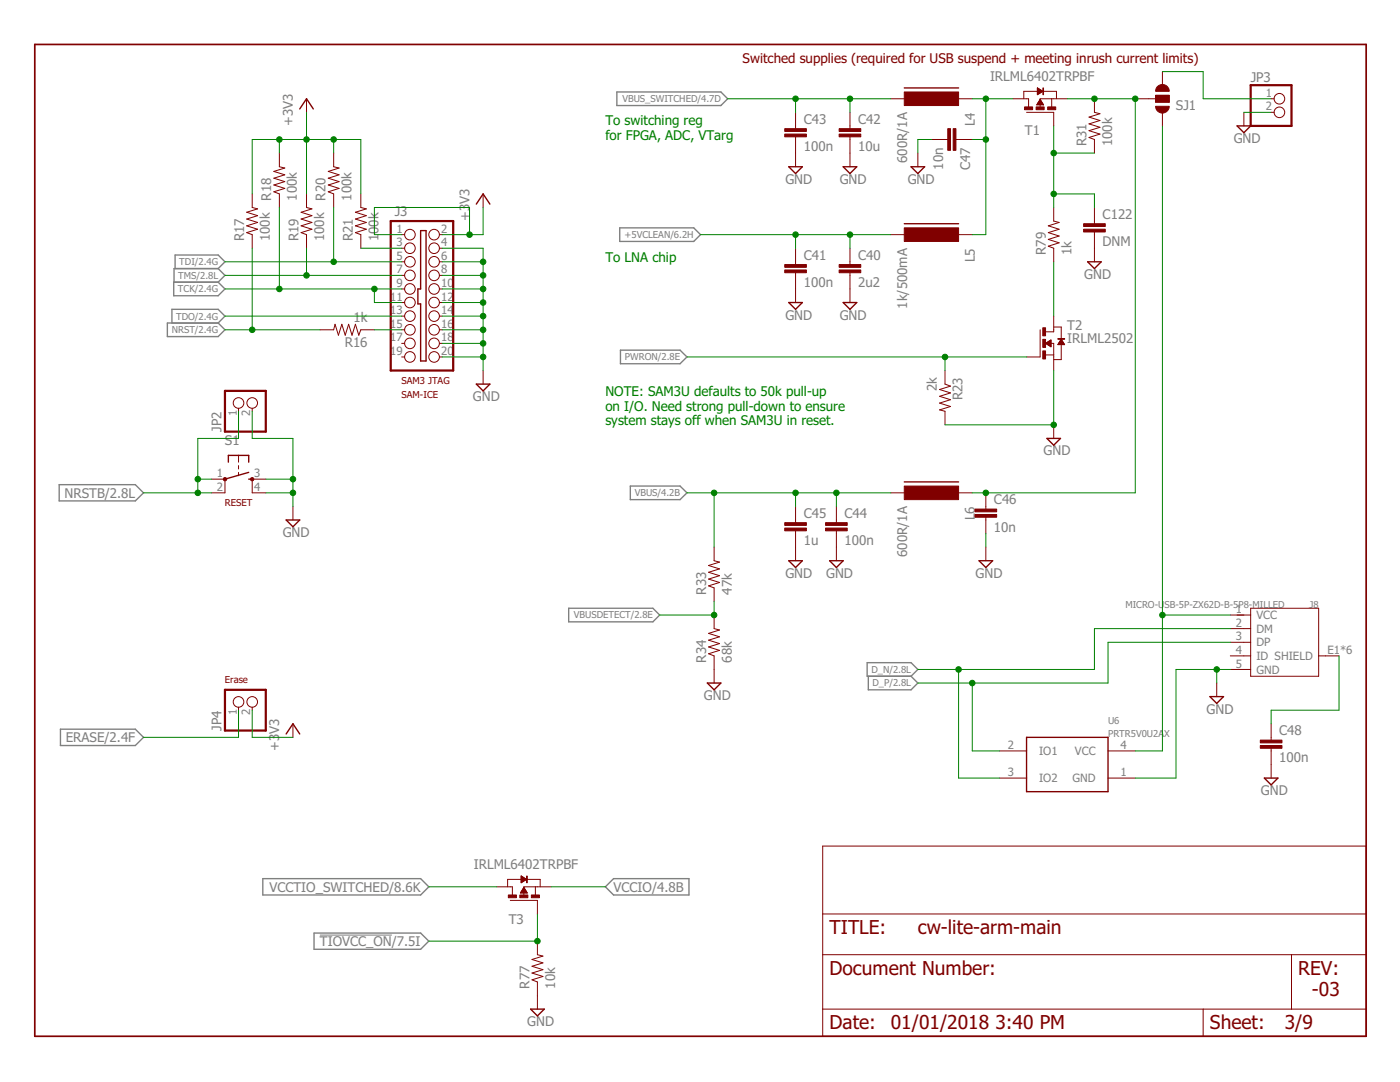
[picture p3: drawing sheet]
<svg xmlns="http://www.w3.org/2000/svg" width="279mm" height="216mm" viewBox="0 0 279 216" stroke-linecap="round" stroke-linejoin="round" font-family="sans-serif">
<g fill="none" stroke="#808080" stroke-width=".28">
<path d="M123.1 18.4h20.8l1.3 1.3-1.3 1.4h-20.8zM34.7 56.3h8.8l1.4 1.4-1.4 1.3h-8.8zM34.9 53.6v-2.7h8.6l1.4 1.3-1.4 1.4M43.5 53.6h-8.8v2.7M43.5 53.6l1.4 1.3-1.4 1.4M123.7 45.5h14.8l1.3 1.3-1.3 1.4h-14.8zM33.4 64.5h10.1l1.4 1.3-1.4 1.4h-10.1zM34.3 64.5v-2.8h9.2l1.4 1.4-1.4 1.4M123.8 69.9h11.9l1.4 1.3-1.4 1.4h-11.9zM11.8 96.7h15.2l1.6 1.6-1.6 1.6h-15.2zM125.8 97h9.9l1.4 1.3-1.4 1.4h-9.9zM113.5 121.4h16.8l1.4 1.3-1.4 1.4h-16.8z"/>
<path d="M173.1 132.2h8.7l1.4 1.4-1.4 1.3h-8.7zM173.3 134.9v2.7h8.5l1.4-1.3-1.4-1.4M12.1 145.5h14.9l1.6 1.6-1.6 1.7h-14.9zM52.5 175.3h31.4l1.7 1.7-1.7 1.6h-31.4zM120.8 177l1.6-1.7h15.1v3.3h-15.1zM62.7 186.2h21.2l1.7 1.6-1.7 1.6h-21.2z"/>
</g>
<path d="M63.8 186.6h14.4" fill="none" stroke="#808080" stroke-width=".2"/>
<path d="M6.9 8.9h265.7v197.9h-265.7z" fill="none" stroke="#800000" stroke-width=".34"/>
<g fill="none" stroke="#800000" stroke-width=".2">
<path d="M61.2 19.7v2.7M177.8 19.7h2.7M191.3 19.7h2.7M202.2 19.7h3.1v1.6M207 17.5v1.4l1.1-.7M207 17.5l1.1 .7M207 18.9h.1M207 18.8h.2M207 18.7h.3M207 18.6h.5M207 18.5h.6M207 18.5h.7"/>
<path d="M207 18.4h.8M207 18.3h1M207 18.2h1.1M207 18.2h1M207 18.1h.9M207 18h.8M207 17.9h.7M207 17.9h.6M207 17.8h.4M207 17.7h.3M207 17.6h.2M207 17.5h.1"/>
<path d="M207.2 18.2h-2.9v1.5M207.5 19.9h.1M207.6 19.8l.7 1.1h-1.4zM207.6 19.9h.1M208.1 18.2h2.7v1.5M209.9 19.7v1.6M213 19.7h-5.4v1.8M218.4 19.7v2.7l1.1 .3-2.2 .7 2.2 .6-2.2 .7 2.2 .7-2.2 .7 2.2 .7-2.2 .6 1.1 .4v2.7M226.6 19.7h4M230.6 19h2.7v1.4h-2.7zM232 14.3v2.7M253.7 19.7h.6"/>
<path d="M50.3 38.7v2.7l1.1 .3-2.2 .7 2.2 .6-2.2 .7 2.2 .7-2.2 .7 2.2 .6-2.2 .7 1.1 .4v2.7M55.8 30.5v2.8l1 .2-2.1 .7 2.1 .7-2.1 .7 2.1 .6-2.1 .7 2.1 .7-2.1 .7 1.1 .4v2.7M61.2 38.7v2.7l1.1 .3-2.2 .7 2.2 .6-2.2 .7 2.2 .7-2.2 .7 2.2 .6-2.2 .7 1.1 .4v2.7M66.6 30.5v2.8l1.1 .2-2.2 .7 2.2 .7-2.2 .7 2.2 .6-2.2 .7 2.2 .7-2.2 .7 1.1 .4v2.7M72 38.7v2.7l1.1 .3-2.2 .7 2.2 .6-2.2 .7 2.2 .7-2.2 .7 2.2 .6-2.2 .7 1.1 .4v2.7M96.4 38.7v2.7M158.8 22.4v3.3M158.8 27.3v6M169.6 22.4v3.3M169.6 27.3v6M183.2 30.5v2.8M185.9 27.8h3.2"/>
<path d="M190.8 27.8h3.2M204.9 22.4h5.4v2.7M206.9 20.8h1.3M207 20.8h1.2M207.1 20.7h1M207.1 20.6h1M207.1 20.6h.9M207.2 20.5h.8M207.2 20.4h.7M207.3 20.3h.6M207.3 20.2h.5M207.4 20.2h.4"/>
<path d="M207.4 20.1h.3M207.5 20h.2M232 22.4v2.7M248.2 22.4v2.7M253.7 22.4h.6M80.2 46.8h.6M80.2 49.5h.6M80.2 52.2h.6M80.2 54.9h.6M80.2 57.7h.6M87.7 46.8h.6M87.7 49.5h.6"/>
<path d="M87.7 52.2h.6M87.7 54.9h.6M87.7 57.7h.6M158.8 49.5v3.3M158.8 54.4v6M169.6 49.5v3.3M169.6 54.4v6M177.8 46.8h2.7M191.3 46.8h2.7M210.3 41.4v2.7l1.1 .3-2.2 .7 2.2 .6-2.2 .7 2.2 .7-2.2 .7 2.2 .7-2.2 .6 1.1 .4v2.7M218.4 41.4v3.2M218.4 46.3v5.9"/>
<path d="M63.9 65.8h2.7l.3-1.1 .6 2.2 .7-2.2 .7 2.2 .7-2.2 .7 2.2 .6-2.2 .7 2.2 .4-1.1h2.7M80.2 65.8h.6M80.2 60.4h.6M80.2 63.1h.6M80.2 68.5h.6M80.2 71.2h.6M87.7 65.8h.6M87.7 60.4h.6M87.7 63.1h.6M87.7 68.5h.6M87.7 71.2h.6M96.4 73.9v2.7"/>
<path d="M188.6 73.9v2.7l1.1 .4-2.2 .7 2.2 .7-2.2 .7 2.2 .7-2.2 .6 2.2 .7-2.2 .7 1.1 .3v2.7M207.6 65.8v5.4h-2.7M208.7 70.8h1.6M208.7 68.5l1-.7v1.4zM208.7 68.5h1M208.7 68.6h1M208.8 68.4h.9M208.9 68.6h.8M209 68.3h.7M209 68.7h.7M209.1 68.3h.6M209.1 68.8h.6"/>
<path d="M209.2 68.2h.5M209.2 68.9h.5M209.3 68.1h.4M209.4 68.9h.3M209.4 68h.3M209.5 69h.2M209.6 67.9h.1M209.6 69.1h.1M209.7 67.9h.1M209.7 68.5h.6v5.4M209.7 69.2h.1M210.3 63.1v3.1h-1.6"/>
<path d="M210.3 65.3h1.5v2.4M211.1 68.7h1.3M211.2 68.6h1.2M211.2 68.6h1.1M211.3 68.5h1M211.3 68.4h.9M211.4 68.3h.8M211.4 68.3h.7M211.5 68.2h.6M211.5 68.1h.5M211.6 68h.4M211.6 67.9h.3"/>
<path d="M211.7 67.9h.2M211.7 67.8h.1M211.8 67.7h.1M211.8 68.8v3h-1.5M211.8 67.7l.7 1.1h-1.4zM42.2 95.6h2.7v2.7h-2.7M47.6 81.5v.6M47.6 90.9v1.3M47.6 92.9v.7M47.6 94.3v.6M50.3 81.5v.6M53 95.6h-2.7v2.7h2.7"/>
<path d="M177.8 98.3h2.7M191.3 98.3h2.7M196.7 98.3v3.3M210.3 84.8v2.7M58.5 101v2.8M142.5 109.2v2.7l1.1 .3-2.2 .6 2.2 .7-2.2 .7 2.2 .7-2.2 .6 2.2 .7-2.2 .7 1.1 .4v2.7M158.8 101v3.3M158.8 105.9v6M166.9 101v3.3M166.9 105.9v6M196.7 103.2v3.3M196.7 109.2v2.7"/>
<path d="M142.5 122.7v2.7l1.1 .3-2.2 .7 2.2 .7-2.2 .6 2.2 .7-2.2 .7 2.2 .7-2.2 .7 1.1 .4v5.4M242.8 136.3v2.7M245.5 122.7h4.1M245.5 125.4h4.1M245.5 128.2h4.1M245.5 130.9h4.1M245.5 133.6h4.1M249.6 121.4h13.6v13.5h-13.6zM263.2 130.9h4M47.6 141.1v.6M50.3 141.1v.6M58.5 144.4v2.7"/>
<path d="M199.5 149.8h5.4M199.5 155.3h5.4M221.1 149.8h5.5M221.1 155.3h5.5M253.7 144.4v3.3M253.7 149.3v6M99.1 177h3.2v1.6M101.3 177v-1.5h6.5v1.5M101.8 179.7h5.5v2.7M103.9 178.1h1.3M104 178h1.1M104 177.9h1.1"/>
<path d="M104 174.8l1.1 .7-1.1 .6zM104 176.1h.1M104 176h.2M104 175.9h.3M104 175.9h.5M104 175.8h.6M104 175.7h.7M104 175.6h.8M104 175.6h.9M104 175.4h1M104 175.3h.9M104 175.3h.8"/>
<path d="M104 175.2h.6M104 175.1h.5M104 175h.4M104 174.9h.3M104 174.9h.1M104 174.8h.1M104.1 177.9h.9M104.1 177.8h.9M104.2 177.7h.7M104.2 177.6h.7M104.3 177.5h.5M104.4 177.4h.4"/>
<path d="M104.4 177.3h.3M104.5 177.2h.1M104.5 177.1l.7 1.1h-1.3zM104.5 177.1h.1M106.8 177v1.6M110 177h-5.5v1.7M164.2 168.8h108.4v38h-108.4zM107.3 187.8v2.7l1.1 .3-2.2 .7 2.2 .6-2.2 .7 2.2 .7-2.2 .7 2.2 .6-2.2 .7 1.1 .4v5.5M164.2 190.5h108.4M164.2 182.4h108.4M257.7 190.5v10.9M164.2 201.4h108.4"/>
<path d="M240.1 201.4v5.4"/>
<circle cx="255.3" cy="19.7" r="1.06"/>
<circle cx="255.3" cy="22.4" r="1.06"/>
<circle cx="81.8" cy="52.2" r="1.06"/>
<circle cx="81.8" cy="49.5" r="1.06"/>
<circle cx="81.8" cy="57.7" r="1.06"/>
<circle cx="81.8" cy="46.8" r="1.06"/>
<circle cx="81.8" cy="54.9" r="1.06"/>
<circle cx="86.6" cy="46.8" r="1.06"/>
<circle cx="86.6" cy="57.7" r="1.06"/>
<circle cx="86.6" cy="49.5" r="1.06"/>
<circle cx="86.6" cy="54.9" r="1.06"/>
<circle cx="86.6" cy="52.2" r="1.06"/>
<circle cx="81.8" cy="63.1" r="1.06"/>
<circle cx="81.8" cy="65.8" r="1.06"/>
<circle cx="81.8" cy="68.5" r="1.06"/>
<circle cx="81.8" cy="71.2" r="1.06"/>
<circle cx="81.8" cy="60.4" r="1.06"/>
<circle cx="86.6" cy="65.8" r="1.06"/>
<circle cx="86.6" cy="71.2" r="1.06"/>
<circle cx="86.6" cy="63.1" r="1.06"/>
<circle cx="86.6" cy="60.4" r="1.06"/>
<circle cx="86.6" cy="68.5" r="1.06"/>
<circle cx="47.6" cy="80.4" r="1.06"/>
<circle cx="50.3" cy="80.4" r="1.06"/>
<circle cx="47.6" cy="140.1" r="1.06"/>
<circle cx="50.3" cy="140.1" r="1.06"/>
</g>
<g fill="none" stroke="#800000" stroke-width=".28">
<path d="M180.5 17.5h10.8M59.8 21.7l1.4-2 1.3 2M157.4 33.3h2.7l-1.3 1.3zM168.3 33.3h2.7l-1.4 1.3zM181.8 33.3h2.7l-1.3 1.3zM246.9 25.1h2.7l-1.4 1.4zM83.9 46h1.1v26h-1.1v-11.4h-.5v-2.9h.5zM95.1 40.7l1.3-2 1.4 2M180.5 44.6h10.8M217.1 52.2h2.7l-1.4 1.4zM95.1 76.6h2.7l-1.4 1.4zM157.4 60.4h2.7l-1.3 1.3z"/>
<path d="M168.3 60.4h2.7l-1.4 1.3zM45.6 92.2v-1.3h4v1.3M49.6 95.6h.7M49.6 94.3l-4.7 1.3M180.5 96.2h10.8M208.9 87.5h2.7l-1.3 1.3zM57.1 103.8h2.7l-1.3 1.3zM157.4 111.9h2.7l-1.3 1.3zM165.6 111.9h2.7l-1.4 1.3zM195.4 111.9h2.7l-1.4 1.3zM141.2 136.3h2.7l-1.4 1.3zM241.5 139h2.7l-1.4 1.4z"/>
<path d="M57.1 146.5l1.4-2.1 1.3 2.1M204.9 147.1h16.2v10.9h-16.2zM252.3 155.3h2.7l-1.3 1.3zM105.9 201.4h2.7l-1.3 1.3z"/>
</g>
<g fill="#800000" stroke="#800000" stroke-width=".2">
<path d="M231 17.3a1.37 1.37 0 0 1 1.5-.3 1.37 1.37 0 0 1 .8 1.2h-2.7l.1-.4z" fill-rule="evenodd"/>
<path d="M230.6 21.2h2.7a1.35 1.35 0 0 1-1.3 1.4 1.35 1.35 0 0 1-1.4-1.4z" fill-rule="evenodd"/>
<circle cx="44.9" cy="95.6" r=".35"/>
<circle cx="50.3" cy="95.6" r=".35"/>
</g>
<path d="M249.6 17h8.1v8.1h-8.1zM78 44.1h12.4v29.8h-12.4zM44.9 78h8.1v8.1h-8.1zM44.9 137.6h8.1v8.2h-8.1z" fill="none" stroke="#800000" stroke-width=".44"/>
<g fill="#800000" stroke="#800000" stroke-width=".2">
<path d="M180.5 18.4h10.8v2.7h-10.8z"/>
<path d="M180.5 45.5h10.8v2.7h-10.8z"/>
<path d="M167.5 53.9h4.3v.5h-4.3z"/>
<path d="M167.5 52.8h4.3v.5h-4.3z"/>
<path d="M156.6 53.9h4.3v.5h-4.3z"/>
<path d="M156.6 52.8h4.3v.5h-4.3z"/>
<path d="M167.5 26.8h4.3v.5h-4.3z"/>
<path d="M167.5 25.7h4.3v.5h-4.3z"/>
<path d="M156.6 26.8h4.3v.5h-4.3z"/>
<path d="M156.6 25.7h4.3v.5h-4.3z"/>
<path d="M230.6 19h2.7v1.4h-2.7z"/>
<path d="M180.5 97h10.8v2.7h-10.8z"/>
<path d="M164.8 105.4h4.3v.5h-4.3z"/>
<path d="M164.8 104.3h4.3v.5h-4.3z"/>
<path d="M194.6 102.7h4.3v.5h-4.3z"/>
<path d="M194.6 101.6h4.3v.5h-4.3z"/>
<path d="M204.5 21.3h1.6v.6h-1.6z"/>
<path d="M206.8 21.3h1.6v.6h-1.6z"/>
<path d="M209.1 21.3h1.6v.6h-1.6z"/>
<path d="M208.1 17.5h.2v1.4h-.2z"/>
<path d="M208.1 65.4h.6v1.6h-.6z"/>
<path d="M208.1 67.7h.6v1.6h-.6z"/>
<path d="M208.1 70h.6v1.6h-.6z"/>
<path d="M211.1 67.6h1.4v.1h-1.4z"/>
<path d="M189.1 25.7h.6v4.3h-.6z"/>
<path d="M190.2 25.7h.6v4.3h-.6z"/>
<path d="M251.5 148.8h4.3v.5h-4.3z"/>
<path d="M251.5 147.7h4.3v.5h-4.3z"/>
<path d="M156.6 105.4h4.3v.5h-4.3z"/>
<path d="M156.6 104.3h4.3v.5h-4.3z"/>
<path d="M101.5 178.6h1.6v.5h-1.6z"/>
<path d="M103.7 178.6h1.6v.5h-1.6z"/>
<path d="M106 178.6h1.7v.5h-1.7z"/>
<path d="M105.1 174.8h.1v1.3h-.1z"/>
<path d="M216.3 45.7h4.3v.6h-4.3z"/>
<path d="M216.3 44.6h4.3v.6h-4.3z"/>
</g>
<g fill="none" stroke="#008000" stroke-width=".2">
<path d="M145.2 19.7h32.6M158.8 19.7v2.7M169.6 19.7v2.7M194 19.7h8.2M196.7 19.7v27.1h-2.7M213 19.7h13.6v78.6h-32.6M232 14.3h8.1v5.4h13.6M50.3 38.7v-10.9h21.7v10.9M55.8 27.8v2.7M61.2 22.4v16.3M66.6 27.8v2.7M185.9 27.8h-2.7v2.7"/>
<path d="M194 27.8h2.7M210.3 25.1v16.3M210.3 38.7h8.1v2.7M210.3 30.5h8.1M232 25.1v124.7h-5.4M248.2 22.4h5.5M44.9 57.7h35.3M44.9 54.9h35.3M44.9 52.2h35.3M50.3 49.5v16.3M55.8 41.4v16.3M61.2 49.5v5.4"/>
<path d="M66.6 41.4v10.8M72 49.5h8.2M74.7 57.7v2.7h5.5M80.2 46.8h-5.5v-5.4h19v5.4M88.3 49.5h8.1v24.4M88.3 57.7h8.1M88.3 54.9h8.1M88.3 52.2h8.1M96.4 41.4v5.4h-8.1M139.8 46.8h38M158.8 46.8v2.7M169.6 46.8v2.7"/>
<path d="M210.3 52.2v10.9M44.9 65.8h19M44.9 63.1h35.3M74.7 65.8h5.5M88.3 71.2h8.1M88.3 68.5h8.1M88.3 65.8h8.1M88.3 63.1h8.1M88.3 60.4h8.1M137.1 71.2h67.8M188.6 71.2v2.7M210.3 73.9v10.9h-21.7"/>
<path d="M28.6 98.3h13.6M39.5 95.6h2.7M47.6 82.1v5.4h-8.1v10.8M50.3 82.1v5.4h8.2v13.5M53 95.6h5.5M53 98.3h5.5M137.1 98.3h40.7M142.5 98.3v10.9M158.8 98.3v2.7M166.9 98.3v2.7M196.7 106.5v2.7M142.5 120v2.7h-10.8"/>
<path d="M191.3 133.6v21.7h8.2M194 136.3v13.5h5.5M232 122.7h13.5M242.8 133.6v2.7M245.5 125.4h-27.1v8.2h-35.2M245.5 133.6h-10.8v21.7h-8.1M245.5 128.2h-24.4v8.1h-37.9M267.2 130.9v10.8h-13.5v2.7M47.6 141.7v5.4h-19M50.3 141.7v5.4h8.2M85.6 177h13.5M110 177h10.8"/>
<path d="M107.3 182.4v5.4h-21.7"/>
</g>
<g fill="#008000" stroke="#008000" stroke-width=".2">
<circle cx="96.4" cy="71.2" r=".55"/>
<circle cx="96.4" cy="68.5" r=".55"/>
<circle cx="96.4" cy="65.8" r=".55"/>
<circle cx="96.4" cy="63.1" r=".55"/>
<circle cx="96.4" cy="60.4" r=".55"/>
<circle cx="96.4" cy="57.7" r=".55"/>
<circle cx="96.4" cy="54.9" r=".55"/>
<circle cx="96.4" cy="52.2" r=".55"/>
<circle cx="58.5" cy="98.3" r=".55"/>
<circle cx="58.5" cy="95.6" r=".55"/>
<circle cx="242.8" cy="133.6" r=".55"/>
<circle cx="210.3" cy="84.8" r=".55"/>
<circle cx="93.7" cy="46.8" r=".55"/>
<circle cx="66.6" cy="27.8" r=".55"/>
<circle cx="55.8" cy="27.8" r=".55"/>
<circle cx="61.2" cy="27.8" r=".55"/>
<circle cx="66.6" cy="52.2" r=".55"/>
<circle cx="61.2" cy="54.9" r=".55"/>
<circle cx="74.7" cy="57.7" r=".55"/>
<circle cx="55.8" cy="57.7" r=".55"/>
<circle cx="50.3" cy="65.8" r=".55"/>
<circle cx="39.5" cy="95.6" r=".55"/>
<circle cx="39.5" cy="98.3" r=".55"/>
<circle cx="191.3" cy="133.6" r=".55"/>
<circle cx="194" cy="136.3" r=".55"/>
<circle cx="169.6" cy="19.7" r=".55"/>
<circle cx="158.8" cy="19.7" r=".55"/>
<circle cx="169.6" cy="46.8" r=".55"/>
<circle cx="158.8" cy="46.8" r=".55"/>
<circle cx="232" cy="122.7" r=".55"/>
<circle cx="196.7" cy="98.3" r=".55"/>
<circle cx="218.4" cy="19.7" r=".55"/>
<circle cx="226.6" cy="19.7" r=".55"/>
<circle cx="166.9" cy="98.3" r=".55"/>
<circle cx="158.8" cy="98.3" r=".55"/>
<circle cx="142.5" cy="98.3" r=".55"/>
<circle cx="196.7" cy="19.7" r=".55"/>
<circle cx="196.7" cy="27.8" r=".55"/>
<circle cx="210.3" cy="30.5" r=".55"/>
<circle cx="210.3" cy="38.7" r=".55"/>
<circle cx="188.6" cy="71.2" r=".55"/>
<circle cx="142.5" cy="122.7" r=".55"/>
<circle cx="107.3" cy="187.8" r=".55"/>
</g>
<g font-size="3.8" fill="#800000">
<text x="165.6" y="186.4">TITLE:</text>
<text x="183.2" y="186.4">cw-lite-arm-main</text>
<text x="165.6" y="194.6">Document Number:</text>
<text x="259.1" y="194.6">REV:</text>
<text x="261.8" y="198.6">-03</text>
<text x="165.6" y="205.4">Date:</text>
<text x="177.8" y="205.4">01/01/2018</text>
<text x="198.6" y="205.4">3:40 PM</text>
<text x="241.5" y="205.4">Sheet:</text>
<text x="256.4" y="205.4">3/9</text>
</g>
<text font-size="2.7" fill="#800000" x="148.2" y="12.7">Switched supplies (required for USB suspend + meeting inrush current limits)</text>
<g font-size="2.7" fill="#808080">
<text x="197.6" y="16.2">IRLML6402TRPBF</text>
<text x="249.6" y="16.3">JP3</text>
<text x="234.7" y="22">SJ1</text>
<text x="58.5" y="25.1" transform="rotate(-90 58.5 25.1)">+3V3</text>
<text x="160.4" y="24.7">C43</text>
<text x="171.2" y="24.7">C42</text>
<text x="194.6" y="25.2" transform="rotate(-90 194.6 25.2)">L4</text>
<text x="204.6" y="27">T1</text>
<text x="216.8" y="29.2" transform="rotate(-90 216.8 29.2)">R31</text>
<text x="222" y="29.2" transform="rotate(-90 222 29.2)">100k</text>
<text x="246.2" y="28.5">GND</text>
<text x="160.4" y="30.1">100n</text>
<text x="171.2" y="30.1">10u</text>
<text x="181" y="32.5" transform="rotate(-90 181 32.5)">600R/1A</text>
<text x="188.2" y="33.9" transform="rotate(-90 188.2 33.9)">10n</text>
<text x="193.6" y="34" transform="rotate(-90 193.6 34)">C47</text>
<text x="54.1" y="40" transform="rotate(-90 54.1 40)">R18</text>
<text x="59.3" y="40" transform="rotate(-90 59.3 40)">100k</text>
<text x="65" y="40" transform="rotate(-90 65 40)">R20</text>
<text x="70.1" y="40" transform="rotate(-90 70.1 40)">100k</text>
<text x="156.7" y="36.7">GND</text>
<text x="167.6" y="36.7">GND</text>
<text x="181.1" y="36.7">GND</text>
<text x="75.5" y="46.7" transform="rotate(-90 75.5 46.7)">00k</text>
<text x="78.8" y="43.1">J3</text>
<text x="93.7" y="44.1" transform="rotate(-90 93.7 44.1)">+3V3</text>
<text x="220.1" y="43.7">C122</text>
<text x="48.7" y="48.2" transform="rotate(-90 48.7 48.2)">R17</text>
<text x="53.8" y="48.2" transform="rotate(-90 53.8 48.2)">100k</text>
<text x="59.6" y="48.2" transform="rotate(-90 59.6 48.2)">R19</text>
<text x="64.7" y="48.2" transform="rotate(-90 64.7 48.2)">100k</text>
<text x="70.4" y="48.2" transform="rotate(-90 70.4 48.2)">R21</text>
<text x="75.5" y="48.2" transform="rotate(-90 75.5 48.2)">1</text>
<text x="160.4" y="51.8">C41</text>
<text x="171.2" y="51.8">C40</text>
<text x="194.6" y="52.3" transform="rotate(-90 194.6 52.3)">L5</text>
<text x="208.7" y="50.9" transform="rotate(-90 208.7 50.9)">R79</text>
<text x="213.8" y="50.9" transform="rotate(-90 213.8 50.9)">1k</text>
<text x="220.1" y="49.1">DNM</text>
<text x="160.4" y="57.3">100n</text>
<text x="171.2" y="57.3">2u2</text>
<text x="216.4" y="55.6">GND</text>
<text x="70.6" y="64.2">1k</text>
<text x="156.7" y="63.8">GND</text>
<text x="167.6" y="63.8">GND</text>
<text x="181" y="61.6" transform="rotate(-90 181 61.6)">1k/500mA</text>
<text x="213" y="65.8">T2</text>
<text x="68.8" y="69.3">R16</text>
<text x="213" y="68.5">IRLML2502</text>
<text x="94.4" y="80">GND</text>
<text x="187" y="78.1" transform="rotate(-90 187 78.1)">2k</text>
<text x="192.1" y="79.9" transform="rotate(-90 192.1 79.9)">R23</text>
<text x="44.2" y="86.1" transform="rotate(-90 44.2 86.1)">JP2</text>
<text x="44.9" y="88.8">S1</text>
<text x="208.3" y="90.9">GND</text>
<text x="12.9" y="99.3">NRSTB/2.8L</text>
<text x="198.4" y="100.6">C46</text>
<text x="56.4" y="107.1">GND</text>
<text x="160.4" y="103.3">C45</text>
<text x="168.5" y="103.3">C44</text>
<text x="194.6" y="103.8" transform="rotate(-90 194.6 103.8)">L6</text>
<text x="198.4" y="106.1">10n</text>
<text x="160.4" y="108.8">1u</text>
<text x="168.5" y="108.8">100n</text>
<text x="181" y="111.2" transform="rotate(-90 181 111.2)">600R/1A</text>
<text x="140.9" y="118.7" transform="rotate(-90 140.9 118.7)">R33</text>
<text x="146" y="118.7" transform="rotate(-90 146 118.7)">47k</text>
<text x="156.7" y="115.3">GND</text>
<text x="164.9" y="115.3">GND</text>
<text x="194.7" y="115.3">GND</text>
<text x="140.9" y="132.2" transform="rotate(-90 140.9 132.2)">R34</text>
<text x="146" y="132.2" transform="rotate(-90 146 132.2)">68k</text>
<text x="140.5" y="139.7">GND</text>
<text x="240.8" y="142.4">GND</text>
<text x="13.1" y="148.1">ERASE/2.4F</text>
<text x="44.2" y="145.8" transform="rotate(-90 44.2 145.8)">JP4</text>
<text x="55.7" y="149.8" transform="rotate(-90 55.7 149.8)">+3</text>
<text x="55.7" y="146.4" transform="rotate(-90 55.7 146.4)">V3</text>
<text x="255.3" y="146.7">C48</text>
<text x="255.3" y="152.1">100n</text>
<text x="251.6" y="158.7">GND</text>
<text x="94.5" y="173.4">IRLML6402TRPBF</text>
<text x="53.8" y="177.9">VCCTIO_SWITCHED/8.6K</text>
<text x="122.4" y="177.9">VCCIO/4.8B</text>
<text x="101.5" y="184.3">T3</text>
<text x="63.8" y="188.8">TIOVCC_ON/7.5I</text>
<text x="105.7" y="197.3" transform="rotate(-90 105.7 197.3)">R77</text>
<text x="110.8" y="197.3" transform="rotate(-90 110.8 197.3)">10k</text>
<text x="105.2" y="204.7">GND</text>
</g>
<g font-size="2.7" fill="#008000">
<text x="120.8" y="25">To switching reg</text>
<text x="120.8" y="27.8">for FPGA, ADC, VTarg</text>
<text x="120.8" y="52.2">To LNA chip</text>
<text x="120.8" y="79.1">NOTE: SAM3U defaults to 50k pull-up</text>
<text x="120.8" y="81.9">on I/O. Need strong pull-down to ensure</text>
<text x="120.8" y="84.8">system stays off when SAM3U in reset.</text>
</g>
<g font-size="2.3" fill="#808080">
<text x="252.6" y="19.3">1</text>
<text x="252.6" y="22">2</text>
<text x="79.1" y="46.4">1</text>
<text x="88.1" y="46.4">2</text>
<text x="79.1" y="49.2">3</text>
<text x="79.1" y="51.9">5</text>
<text x="88.1" y="49.2">4</text>
<text x="88.1" y="51.9">6</text>
<text x="77.9" y="60">11</text>
<text x="79.1" y="54.6">7</text>
<text x="79.1" y="57.3">9</text>
<text x="88.1" y="54.6">8</text>
<text x="88.1" y="57.3">10</text>
<text x="88.1" y="60">12</text>
<text x="77.9" y="62.7">13</text>
<text x="77.9" y="65.4">15</text>
<text x="88.1" y="62.7">14</text>
<text x="88.1" y="65.4">16</text>
<text x="77.9" y="68.1">17</text>
<text x="77.9" y="70.8">19</text>
<text x="88.1" y="68.1">18</text>
<text x="88.1" y="70.8">20</text>
<text x="47.2" y="83.1" transform="rotate(-90 47.2 83.1)">1</text>
<text x="49.9" y="83.1" transform="rotate(-90 49.9 83.1)">2</text>
<text x="43.3" y="95.2">1</text>
<text x="50.7" y="95.2">3</text>
<text x="43.3" y="98">2</text>
<text x="50.7" y="98">4</text>
<text x="246.6" y="122.4">1</text>
<text x="246.6" y="125.1">2</text>
<text x="250.7" y="123.5">VCC</text>
<text x="246.6" y="127.8">3</text>
<text x="246.6" y="130.5">4</text>
<text x="250.7" y="126.3">DM</text>
<text x="250.7" y="129">DP</text>
<text x="250.7" y="131.7">ID SHIELD</text>
<text x="264.9" y="130.5">E1*6</text>
<text x="246.6" y="133.2">5</text>
<text x="250.7" y="134.4">GND</text>
<text x="47.2" y="142.7" transform="rotate(-90 47.2 142.7)">1</text>
<text x="49.9" y="142.7" transform="rotate(-90 49.9 142.7)">2</text>
<text x="201.1" y="149.5">2</text>
<text x="223.6" y="149.5">4</text>
<text x="201.1" y="154.9">3</text>
<text x="207.4" y="150.7">IO1</text>
<text x="214.5" y="150.7">VCC</text>
<text x="223.6" y="154.9">1</text>
<text x="207.4" y="156.1">IO2</text>
<text x="214.1" y="156.1">GND</text>
</g>
<g font-size="1.9" fill="#808080">
<text x="124.2" y="20.4">VBUS_SWITCHED/4.7D</text>
<text x="124.7" y="47.5">+5VCLEAN/6.2H</text>
<text x="35.8" y="52.9">TDI/2.4G</text>
<text x="35.5" y="58.3">TCK/2.4G</text>
<text x="35.6" y="55.6">TMS/2.8L</text>
<text x="35.1" y="63.8">TDO/2.4G</text>
<text x="34.3" y="66.5">NRST/2.4G</text>
<text x="124.7" y="71.9">PWRON/2.8E</text>
<text x="126.7" y="99">VBUS/4.2B</text>
<text x="114.5" y="123.4">VBUSDETECT/2.8E</text>
<text x="224.6" y="121.4">MICRO-U</text>
<text x="232.4" y="121.4">SB-5P-ZX62D-B-5P8-MILLED</text>
<text x="261.3" y="121.4">J8</text>
<text x="173.9" y="134.3">D_N/2.8L</text>
<text x="174.1" y="137">D_P/2.8L</text>
<text x="221.1" y="147.1">PRTR5V0U2A</text>
<text x="221.1" y="144.4">U6</text>
<text x="232.3" y="147.1">X</text>
</g>
<g font-size="1.9" fill="#800000">
<text x="80.1" y="76.6">SAM3 JTAG</text>
<text x="80.1" y="79.4">SAM-ICE</text>
<text x="44.9" y="101">RESET</text>
<text x="44.9" y="136.3">Erase</text>
</g>
</svg>
